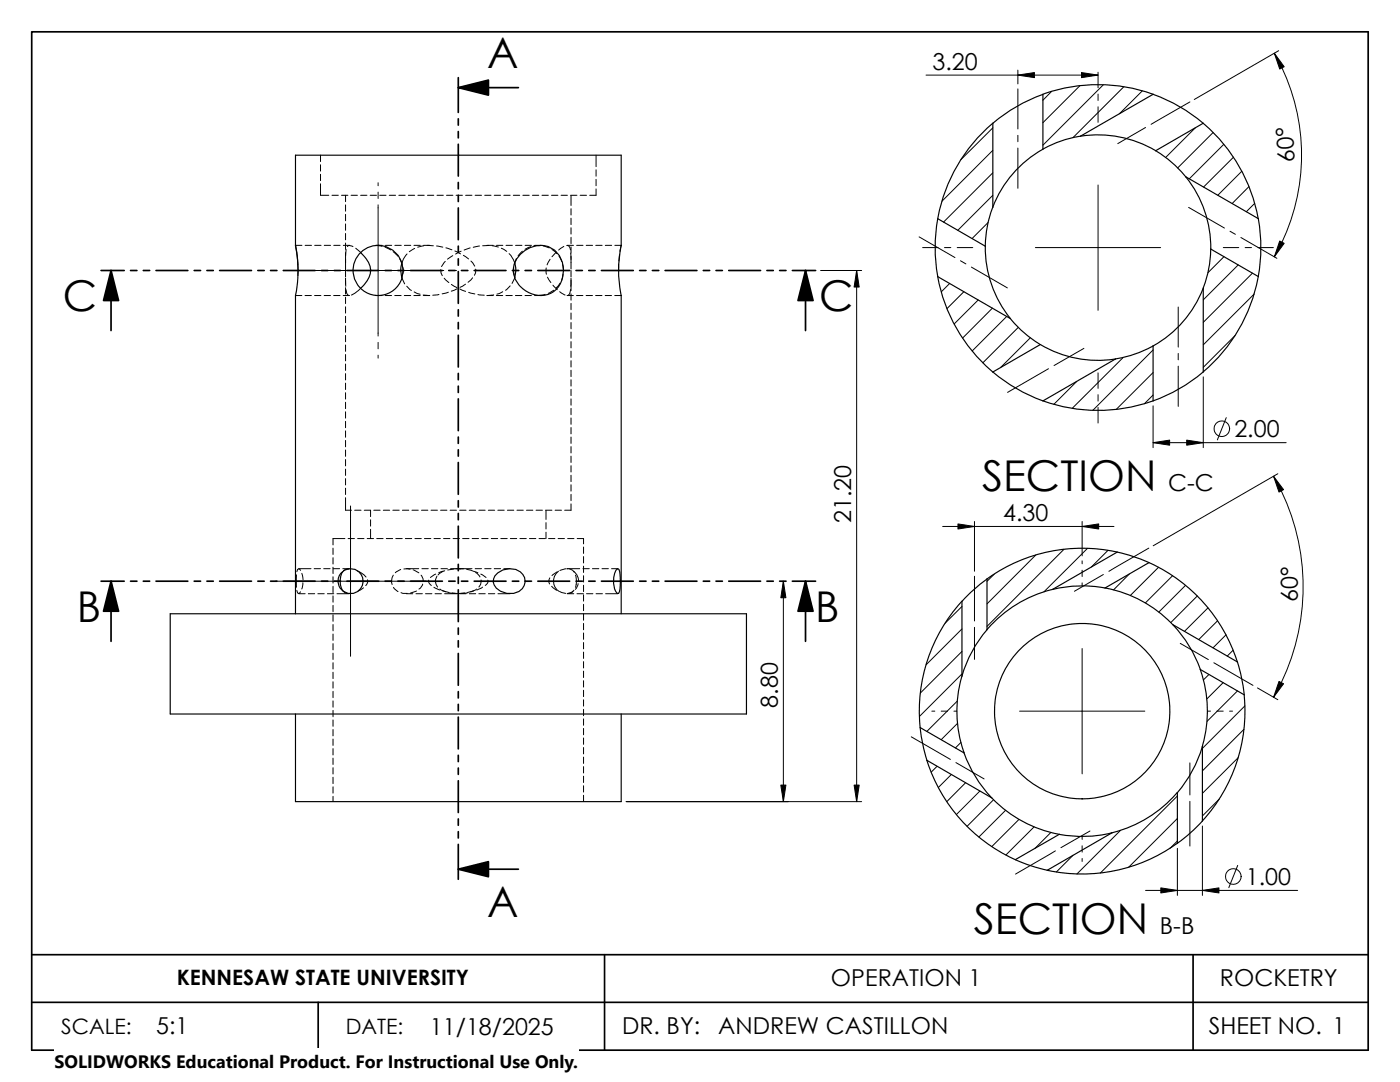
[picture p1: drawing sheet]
<svg xmlns="http://www.w3.org/2000/svg" width="279mm" height="216mm" viewBox="0 0 279 216" stroke-linecap="round" stroke-linejoin="round" font-family="sans-serif">
<g fill="none" stroke="#000" stroke-width=".34">
<path d="M6.3 6.3h266.8l-.1 203.2h-266.7zM91.5 17.5h12M91.5 15.5v6.9M91.5 23.7v1.3M91.5 26.2v1.3M91.5 28.8v6.3M91.5 36.4v1.3M91.5 38.9v1.3M20.2 54h4.6M22.2 54v12M26.1 54h1.2M28.6 54h1.3"/>
<path d="M31.1 54h6.4M38.8 54h1.2M41.3 54h1.3M43.8 54h6.4M51.5 54h1.2M54 54h1.3M56.5 54h6.4M64.2 54h1.2M66.7 54h1.3M69.2 54h6.4M76.9 54h1.2M79.4 54h1.3"/>
<path d="M81.9 54h6.4M89.6 54h1.2M91.5 41.5v6.3M91.5 49.1v1.3M91.5 51.6v1.3M91.5 54.2v6.3M92.1 54h1.3M94.6 54h6.4M102.3 54h1.2M104.8 54h1.3M107.3 54h6.4M115 54h1.2"/>
<path d="M117.5 54h1.3M120 54h6.4M127.7 54h1.2M130.2 54h1.3M132.7 54h6.4M140.4 54h1.2M142.9 54h1.3M145.4 54h6.4M153.1 54h1.2M155.6 54h1.3M158.1 54h4.7M160.8 54v12"/>
<path d="M91.5 61.8v1.3M91.5 64.3v1.3M91.5 66.9v6.3M91.5 74.5v1.3M91.5 77v1.3M91.5 79.6v6.3M91.5 87.2v1.3M91.5 89.7v1.3M91.5 92.3v6.3M91.5 99.9v1.3M20.2 116h4.6M22.2 116v12"/>
<path d="M26.1 116h1.2M28.6 116h1.3M31.1 116h6.4M38.8 116h1.2M41.3 116h1.3M43.8 116h6.4M51.5 116h1.2M54 116h1.3M56.5 116h6.4M64.2 116h1.2M66.7 116h1.3M69.2 116h6.4"/>
<path d="M76.9 116h1.2M79.4 116h1.3M81.9 116h6.4M89.6 116h1.2M91.5 102.4v1.3M91.5 105v6.3M91.5 112.6v1.3M91.5 115.1v1.3M91.5 117.7v6.3M92.1 116h1.3M94.6 116h6.4M102.3 116h1.2"/>
<path d="M104.8 116h1.3M107.3 116h6.4M115 116h1.2M117.5 116h1.3M120 116h6.4M127.7 116h1.2M130.2 116h1.3M132.7 116h6.4M140.4 116h1.2M142.9 116h1.3M145.4 116h6.4M153.1 116h1.2"/>
<path d="M155.6 116h1.3M158.1 116h4.7M160.8 116v12M91.5 125.3v1.3M91.5 127.8v1.3M91.5 130.4v6.3M91.5 138v1.3M91.5 140.5v1.3M91.5 143.1v6.3M91.5 150.7v1.3M91.5 153.2v1.3M91.5 155.8v6.3"/>
<path d="M91.5 173.4h12M91.5 168.5v7M91.5 163.4v1.3M91.5 165.9v1.3M6.3 190.5h266.8M120.6 190.5v19M238.1 190.5v19M6.3 200h266.8M63.5 200v9.5"/>
</g>
<g fill="none" stroke="#000" stroke-width=".2">
<path d="M184.8 15h34.3M203.1 17.7v8M203.1 14v2.7M209.9 18.2l-1.8 1.8M215.5 17.1l-7.4 7.4M219.1 14.4v3.1M219.1 18.8v1.2M220.2 16.9l-12.1 12.1M224.3 17.3l-10.2 10.2M228 18.1l-4.6 4.6M254.3 10.6a40.6 40.6 0 0 1 0 40.6M255.2 10.1l-16.9 9.8"/>
<path d="M64 36.7v2.3h1.6M64 31v1.2M64 32.9v1.2M64 34.8v1.2M66.3 39h1.2M68.2 39h1.2M69 39v1.2M70.1 39h1.2M72 39h1.2M73.9 39h1.2M75.5 36.5v.6M75.5 38.3v1.3"/>
<path d="M75.8 39h1.2M77.7 39h1.3M79.6 39h1.3M81.5 39h1.3M83.4 39h1.3M85.3 39h1.3M87.2 39h1.3M89.1 39h1.3M91 39h1.3M92.9 39h1.3M94.8 39h1.3M96.7 39h1.3"/>
<path d="M98.6 39h1.3M100.5 39h1.3M102.4 39h1.3M104.4 39h1.2M106.3 39h1.2M108.2 39h1.2M110.1 39h1.2M112 39h1.2M113.9 39h1.2M114 39v2M115.8 39h1.3M119 37.7v1.3h-1.3"/>
<path d="M119 31v2.3M119 33.9v1.3M119 35.8v1.3M198.1 34.5l-9.8 9.8M198.1 39l-6.9 7M198.1 25.5l-6.3 6.4M198.1 30l-10.1 10.2M203.1 27v1.3M203.1 29.5v8.1M219.1 21.3v3.1M219.1 36.9v25M228.6 25.4l-5.5 3.3"/>
<path d="M237.5 20.3l-7.8 4.5M238.6 25.5l-6 5.9M242.1 26.4l-7.1 7.1M244.2 28.8l-6.9 6.9M246.2 31.4l-6 5.9M247.8 34.2l-4.8 4.8M249.3 37.2l-3.4 3.4M58 54h.5M59 59h1.2M59 49h1.3M59.4 52.8l.1 2.2M59.8 54h1.3"/>
<path d="M60.9 59h1.2M60.9 49h1.3M62.8 59h1.3M62.8 49h1.3M64.7 59h1.3M64.7 49h1.3M66.6 59h1.3M66.6 49h1.3M68.5 59h1.3M68.5 49h1.3M69 51.7v3.5M69 55.9v1.2"/>
<path d="M69 50.4v2M69 40.9v1.2M69 42.8v1.2M69 44.7v1.3M69 46.6v1.3M69 48.5v1.3M69 55.5v1.3M69 57.4v1.3M69 59.3v1.3M69 57.8l.2 .8 .3 .3M69.1 49.8l-.1 1.3M69.3 49.2l.4-.2 .7 .2"/>
<path d="M71 49.5l1 .9M72 57.5l-1.1 1-.8 .4M75 59h1.2M75 49h1.3M75 49l1.2 .1M75.5 40.9v26.2M76.8 49.3l1.2 .6M76.9 59h1.2M76.9 49h1.3M78.5 50.2l.9 .9M78.8 59h1.3M78.8 49h1.3"/>
<path d="M79.8 51.6l.5 1.2M80.2 55.5l.6 1.1M80.4 53.4v1.3M80.7 59h1.3M80.7 49h1.3M81.2 57.1l.9 .9M81.2 50.7l-.7 1-.3 .7M82.6 59h1.3M82.6 49h1.3M82.7 58.3l1.1 .4M82.8 49.6l-1.1 .6M84.5 58.9h1.2"/>
<path d="M84.5 59h1.3M84.5 49h1.3M84.6 49l-1.2 .3M85.2 49h1.3M87.1 49.1l1.3 .2M87.6 58.8l-1.2 .1M88 53.8v.6l.3 .6M88.6 54h-26.2M88.6 55.5l1 .9M88.9 52.2l-.8 1M89 49.4l1.2 .4M89.5 58.3l-1.3 .3"/>
<path d="M89.8 54h1.3M90.1 56.7l1.1 .7M90.4 51l-1.1 .7M90.8 50.1l1.1 .6M91.2 57.6l-1.1 .5M91.8 57.7l1.1 .4M92 50.1l-1.1 .6M92.4 54h.6M92.5 50.9l1 .8M92.9 56.7l-1.1 .6M93.5 58.3l1.3 .4M93.8 49.5l-1.2 .4"/>
<path d="M94 52.1l.7 1M94.3 55.4l-.9 .9M94.9 53.7v.7l-.2 .5M95.4 58.8l1.2 .1M95.7 49.1l-1.3 .2M97.2 59h1.2M97.2 49h1.2M97.6 49h-1.3M98.2 49l1.3 .3M98.5 58.8l-1.2 .1M99.1 59h1.2M99.1 49h1.3"/>
<path d="M100.1 49.5l1 .7M100.3 58.2l-1.1 .5M101 59h1.2M101 49h1.3M101.6 50.6l.8 1.2 .4 .7M101.8 57l-.9 .9M102.5 54l.1 .9M102.7 55.4l-.5 1.2M102.9 59h1.2M102.9 49h1.3M103.1 51.6l-.5 1.2M104.3 50.1l-.9 .9"/>
<path d="M104.8 59h1.2M104.8 49h1.3M105.9 49.2l-1.1 .5M106.7 59h1.2M106.7 49h1.3M107.8 49h-1.3M108.4 49.1l1.2 .4M108.8 58.7l-1.2 .2M109 53.5l.1 1.2M109.3 55.3l.6 1.1M109.8 51.7l-.6 1.2M110.2 49.8l.9 .8"/>
<path d="M110.3 56.9l.9 .9M110.5 57.9l-1.1 .6M111 50.3l-.8 .9M111.5 51.1l.6 1.1M111.7 58.2l1.1 .7M111.8 56.5l-.8 1M112.3 52.8l.1 1.3M112.4 54.7l-.3 1.2M112.5 49.2l-1 .7M113.1 49h.2a.88 .88 0 0 1 .5 .9M113.2 59h1.2M113.2 49h1.2"/>
<path d="M113.9 57.8l-.2 .8-.3 .3M113.9 50.5l.1 1.3M114 55.5v2.5M114 41.6v1.3M114 43.5v1.3M114 45.4v1.3M114 47.3v1.3M114 49.3v1.2M114 51.2v1.2M114 58.6v1.3M114 55.9l-.1 1.2M114 52.4v1.3"/>
<path d="M114 54v1.2M115.1 59h1.2M115.1 49h1.3M117 59h1.2M117 49h1.3M118.9 59h1.2M118.9 49h1.3M120.8 59h1.2M120.8 49h1.3M122.7 49h1.3M123.5 52.7l-.1 1.3M123.6 50.8l-.1 1.3"/>
<path d="M124 49l-.3 1.2M124 49h.1M124 58.9l-1.3 .1M163.8 54h8.2M171 54v106M183.4 47.3l7.2 4.1M184.1 49.4h3.1M188.5 49.4h1.3M189.5 56.6l-1.6 1.6M191 49.4h3.1M191.7 52l1.1 .7M192.4 58.2l-3.4 3.4"/>
<path d="M193.9 53.3l7.1 4.1M195.2 59.9l-4.8 4.7M197.2 44.4l-3.2 3.2M206.6 49.4h25M237.2 41.4l7.2 4.1M244.1 49.4h3.1M244.3 51.2l-3.2 3.2M245.5 46.1l1 .7M247.1 52.9l-7 6.9M247.6 47.4l7.2 4.1M248.5 49.4h1.3M250 54.5l-9.9 9.8"/>
<path d="M250.3 58.7l-10.2 10.1M250.4 40.6l-1.7 1.6M251 49.4h3.1M69 61.2v1.3M69 63.1v1.3M69 65v1.3M69 66.9v1.3M69 68.8v1.3M69 70.7v1.3M69 72.6v1.3M69 74.5v1.3M69 76.5v1.2"/>
<path d="M69 78.4v1.2M75.5 68.3v1.3M75.5 70.9v.6M114 60.5v1.3M114 62.4v1.3M114 64.3v1.3M114 66.3v1.2M114 68.2v1.2M114 70.1v1.2M114 72v1.2M114 73.9v1.2M114 75.8v1.2"/>
<path d="M114 77.7v1.3M114 79.6v1.3M198.1 61.5l-6 6M200.9 63.1l-6.9 6.9M203.2 65.3l-7 7.1M205.6 67.4l-5.9 5.9M209.3 73.6l-8.2 4.7M214.9 76.1l-4.6 4.6M216.3 69.5l-5.9 3.4M219.1 74.4v3.1M219.1 78.8v1.2M224.1 71.4l-10.1 10.1"/>
<path d="M230.1 69.8l-12 12.1M230.1 74.3l-7.3 7.4M230.1 78.8l-1.7 1.8M235.1 61.3v8M235.1 70.5v1.3M235.1 73.1v8M240.1 75.2v14.1M246.5 67l-6.4 6.3M69 99.3v2.5h1.1M69 80.3v1.2M69 82.2v1.2M69 84.1v1.2"/>
<path d="M69 86v1.2M69 87.9v1.3M69 89.8v1.3M69 91.7v1.3M69 93.6v1.3M69 95.5v1.3M69 97.4v1.3M114 81.5v1.3M114 83.4v1.3M114 85.3v1.3M114 87.2v1.3M114 89.1v1.3"/>
<path d="M114 91v1.3M114 92.9v1.3M114 94.8v1.3M114 96.7v1.3M114 98.6v1.3M219.1 81.3v3.1M230.1 88.3h26.6M230.1 81v8.3M244.7 83.3l-1.7 4.5M254.2 95a44.2 44.2 0 0 1 0 44.1M255 94.5l-24.9 14.4M55 116h30"/>
<path d="M59.2 114.7v2.5M59.2 117.8l.3 .6h.3l.2-.3M59.6 113.5h2.5M59.6 118.5h1.3M60 113.8l-.4-.3-.2 .1-.2 .5M60.2 114.4l.3 1.3M60.5 116.3l-.3 1.2M61.5 118.5h1.3M62.7 113.5h1.3M63.4 118.5h1.3M64.6 113.5h1.3M65.3 118.5h1.3"/>
<path d="M66.5 109.4v1.2M66.5 111.3v1.2M66.5 113.2v1.2M66.5 115.1v1.3M66.5 117v1.3M66.5 118.9v1.3M66.5 113.5h1.3M67.2 118.5h2.5M68.4 113.5h1.3M68.6 118a1.49 1.49 0 0 0 1.5 .4M68.8 107.5h-2.3v1.2M69.5 107.5h1.2"/>
<path d="M69.7 113.5h-.4l-.8 .4M70 101v30M70.8 101.8h1.3M71.3 113.9l1.3 .8 .4 .4M71.4 107.5h1.2M72.5 117.3l-1 .6M72.7 101.8h1.3v1.3M73.3 107.5h1.2M73.3 115.7l.1 .4-.4 .7M74 105.6v1.9M74 103.7v1.3M74.6 101.8h1.3"/>
<path d="M75.2 107.5h1.3M76.5 101.8h1.3M77.1 107.5h1.3M78.4 101.8h1.3M78.5 114.8a2.03 2.03 0 0 0-.2 1.8M78.5 117.2l.9 .8M79 107.5h1.3M80 113.6l-1.1 .7M80 118.3l.4 .1h.9M80.3 101.8h1.3M80.6 113.5l1.3 .1M80.9 107.5h1.3"/>
<path d="M81.1 118.5h1.3M81.1 113.5h2.5M82.2 101.8h1.3M82.5 113.7l1.1 .6M82.8 107.5h1.3M83 118.5h1.3M83.1 117.9l-1.2 .4M84 114.8l.4 .7 .1 .4M84.1 101.8h1.3M84.2 113.5h1.3M84.3 116.5l-.4 .8-.3 .2M84.7 107.5h1.3"/>
<path d="M84.9 118.5h1.3M85.6 115.8h-.1a1.06 1.06 0 0 0 .6 1M86 101.8h1.3M86.1 113.5h1.3M86.6 117.2l1.1 .5M86.6 107.5h1.3M86.8 118.5h1.3M87 114.6l-1.1 .6M87.2 115a1.76 1.76 0 0 0 .1 2.1M87.8 117.5l1.1 .6M87.9 101.8h1.3M88 113.5h1.3"/>
<path d="M88.3 117.9l1.3 .3M88.4 114l-1 .7M88.5 107.5h1.3M88.7 118.5h2.5M88.8 113.9l-1.3 .4M89.6 118.3l1.2 .1M89.8 101.8h1.3M89.9 113.5h1.3M90.4 107.5h1.3M90.6 113.5l-1.3 .2M90.9 113.5h1.6M91.7 113.5h2.5"/>
<path d="M91.7 101.8h1.3M91.8 118.5h1.2M92.3 107.5h1.3M92.7 118.3l-1.3 .1-1.2-.1M93.1 113.6l1.3 .3M93.4 118.3l-1.3 .1M93.6 101.8h1.3M93.7 118.5h1.2M94.2 107.5h1.3M94.5 114l.9 .3M94.6 117.9l-1.3 .3M94.8 113.5h1.3"/>
<path d="M94.9 114.2l.9 .9M95.1 117.5l-1.1 .6M95.5 101.8h1.3M95.6 118.5h1.2M95.9 114.6l1.1 .6M96 115.7a1.53 1.53 0 0 1-.4 1.4M96.1 107.5h1.3M96.3 117.2l-1.1 .5M96.7 113.5h1.3M97.3 115.8a.82 .82 0 0 1-.5 1M97.5 101.8h1.2M97.5 118.5h1.2"/>
<path d="M98 107.5h1.3M98.6 113.5h1.3M99.4 101.8h1.2M99.4 118.5h2.4M99.9 107.5h1.3M100.5 113.5h1.3M101.3 101.8h1.2M101.9 107.5h1.2M103.2 101.8h1.2M103.8 107.5h1.2M105.1 101.8h1.2M105.7 107.5h1.2"/>
<path d="M107 101.8h1.2M107.6 107.5h1.2M108.9 101.8h1.3M109 101.8v1.9M109 104.3v1.3M109 106.2v1.3M109.5 107.5h1.2M109.7 115.3l-.2 .5 .2 .7M110.1 117l1 .8M110.8 101.8h1.3M111.2 114.1l-1 .8M111.4 107.5h1.2"/>
<path d="M111.5 114a2.44 2.44 0 0 0 .1 4M111.7 118l1.2 .4M112.9 113.5l-1.2 .3M113.1 113.5h.3M113.2 113.5h2.5M113.2 118.5h1.3M113.3 107.5h1.3M113.6 113.5a1.26 1.26 0 0 1 1 .7M114 100.5v1.3h-1.3M114.3 118l-.3 .2-.8 .2M114.5 114l.2 .1a2.46 2.46 0 0 1 .8 1.7M114.6 117.8l-.5 .4-.6 .2"/>
<path d="M114.9 114.8l.1 1.2-.2 1.2M115.1 118.5h1.3M115.2 107.5h1.3v1M115.4 116.5l-.6 1.1M116.3 113.5h1.3M116.5 109.2v1.2M116.5 111.1v1.2M116.5 113v1.2M116.5 114.9v1.2M116.5 116.8v1.2M116.5 118.7v1.3M117.1 118.5h1.2"/>
<path d="M118.2 113.5h1.3M119 118.5h1.2M120.1 113.5h1.3M120.9 118.5h2.4M122 113.5h1.3M156.3 116v44M194.5 115v8.9M194.5 104.1v9.9M198.4 114.6l-1.4 1.4M206.7 110.7l-9.7 9.8M212.3 109.6l-15.3 15.4M216 104.1v6.8"/>
<path d="M216 111.9v.6M216 113.8v1.2M216 116.3v.6M217 109.4l-8.7 8.7M220.2 114.6l-5.8 3.4M221.1 109.8l-3.3 3.3M222.3 105.1h-34.2M225.4 114.5l-3.2 3.2M229.3 109.4l-8 4.6M231.2 113.2l-5.6 5.6M234 114.9l-5.4 5.4M236.6 116.8l-5.3 5.3"/>
<path d="M239 118.9l-5.3 5.3M66.5 120.8v1.3M66.5 122.7v1.3M66.5 124.6v1.3M66.5 126.5v1.3M66.5 128.4v1.3M66.5 130.3v1.3M66.5 132.2v1.3M66.5 134.1v1.3M66.5 136v1.3M66.5 137.9v1.3M66.5 139.8v1.3"/>
<path d="M116.5 120.6v1.3M116.5 122.5v1.3M116.5 124.4v1.3M116.5 126.3v1.3M116.5 128.2v1.3M116.5 130.1v1.3M116.5 132v1.3M116.5 133.9v1.3M116.5 135.8v1.3M116.5 137.7v1.3M116.5 139.6v1.3M191.1 139.9l-6.1 6"/>
<path d="M192 125.5l-7.2 7.2M192 130l-8.3 8.3M192 134.5l-8.5 8.5M192 121l-3.4 3.4M194.5 125.2v6.4M216 129.4v25M235.5 128.4l5.7 3.2M241.1 121.3l-4.7 4.7M241.3 134.6l-1.1 1.1M242.3 132.2l7.8 4.6M243 123.9l-3.8 3.7M244.1 136.2l-3.2 3.3"/>
<path d="M244.7 126.7l-2.6 2.6M246.1 129.7l-1.2 1.2M247 137.9l-6.1 6M251 137.3l4 2.3M66.5 141.8v1.2M66.5 143.7v1.2M66.5 145.6v1.2M66.5 147.5v1.2M66.5 149.4v1.2M66.5 151.3v1.2M66.5 153.2v1.3M66.5 155.1v1.3"/>
<path d="M66.5 157v1.3M66.5 158.9v1.1M116.5 141.5v1.3M116.5 143.4v1.3M116.5 145.4v1.2M116.5 147.3v1.2M116.5 149.2v1.2M116.5 151.1v1.2M116.5 153v1.2M116.5 154.9v1.2M116.5 156.8v1.3M116.5 158.7v1.3"/>
<path d="M125 160h47M181.9 147l7.8 4.5M186 141.9h.6M187 152.9l-1.2 1.2M187.8 141.9h1.3M189.9 154.5l-2.6 2.6M190.4 141.9h.6M190.8 152.2l5.6 3.2M191.1 144.3l-3.3 3.3M191.8 148.1l-1.1 1.1M192.7 156.2l-3.7 3.8M195.6 157.8l-4.7 4.7"/>
<path d="M198.3 159.6l-5.3 5.3M203.5 141.9h25M235 158.8l-15.4 15.4M237.5 159.9v8.9M237.5 152.2v6.4M241 141.9h.6M242.8 141.9h1.3M243.3 159.4l-3.3 3.4M245.4 141.9h.6M247.1 151.2l-7.1 7.1M248.3 145.5l-8.3 8.3M248.5 140.8l-8.5 8.5"/>
<path d="M200.7 161.7l-5.4 5.3M203.4 163.5l-5.5 5.4M206.4 165l-5.7 5.6M209.7 166.1l-3.1 3.2M210.6 169.8l-7.9 4.6M214.1 170.7l-3.3 3.3M216 166.9v.6M216 168.8v1.2M216 171.3v.6M217.5 165.8l-5.8 3.3M223.6 165.7l-8.7 8.7M228.6 177.7h30.4"/>
<path d="M235 169.3v9.4M235 163.3l-9.8 9.8M235 167.8l-1.5 1.5M240 164.8v13.9M247 172.7l-1.8 4.4"/>
<circle cx="243.8" cy="85.6" r="1.56"/>
<circle cx="246.1" cy="174.9" r="1.56"/>
</g>
<g fill="none" stroke="#000" stroke-width=".23">
<path d="M208.1 18.8a32.8 32.8 0 0 0-10 5.8M208.1 18.8v11a22.4 22.4 0 0 0-10 11.5M230.1 18.8a32.5 32.5 0 0 0-22 0M230.1 18.8a32.2 32.2 0 0 1 10 5.8M230.1 18.8l-14.5 8.4M198.1 24.6a32.3 32.3 0 0 0-10.9 19M198.1 24.6v16.7M215.6 27.2a22.2 22.2 0 0 0-7.5 2.6M230.6 30.1a23.2 23.2 0 0 1 6 5.2M236.6 35.3a22.5 22.5 0 0 1 5 14.4M236.6 35.3l14.5 8.3M240.1 24.6l-9.5 5.5a22.6 22.6 0 0 0-15-2.9"/>
<path d="M240.1 24.6a32.5 32.5 0 0 1 11 19M59 49l.4 3.8M72 50.4a4.6 4.6 0 0 1 1.9 4.1 5.7 5.7 0 0 1-1.9 3M80.2 52.4a4.8 4.8 0 0 0 0 3.1M102.5 53.4v.6M102.8 52.5l.2 1.5-.3 1.4M103.6 51a5.3 5.3 0 0 1 7.1-1.1 5.4 5.4 0 0 1-.7 8.6 5.5 5.5 0 0 1-7.5-4.1 4.5 4.5 0 0 1 1.1-3.4zM124 49a24.3 24.3 0 0 0 0 9.9M124 49v-18h-65v18a24.4 24.4 0 0 1 0 9.9v63.6M124 58.9v63.6M187.1 55.2a32.6 32.6 0 0 0 11 19M187.2 55.2l14.4 8.4"/>
<path d="M187.2 43.6a32 32 0 0 0 0 11.6M187.2 43.6l9.4 5.5M196.6 49.1a22.6 22.6 0 0 0 5 14.5M198.1 41.3a21.9 21.9 0 0 0-1.5 7.8M240.1 57.5a22.6 22.6 0 0 1-10 11.5v11M240.1 57.5v16.7M241.6 49.7a22.4 22.4 0 0 1-1.5 7.8M241.6 49.7l9.5 5.5M251.1 43.6a33 33 0 0 1 0 11.6M251.1 55.2a32.7 32.7 0 0 1-11 19M198.1 74.2a32.9 32.9 0 0 0 10.1 5.8M201.6 63.6a22.8 22.8 0 0 0 6 5.1"/>
<path d="M207.6 68.7a22.5 22.5 0 0 0 15 2.9M207.6 68.7l-9.5 5.5M208.1 80a32.7 32.7 0 0 0 22 0M222.6 71.6l-14.4 8.4M230.1 69a22.5 22.5 0 0 1-7.5 2.6M240.1 74.2a32.3 32.3 0 0 1-10 5.8M68.4 114.1a3.6 3.6 0 0 0 .2 3.9M99.3 114.3a3.4 3.4 0 0 1 5.4 1 2.49 2.49 0 0 1-2.2 3.1 3.5 3.5 0 0 1-4.1-2.2l.1-.7 .3-.6zM123 113.7l.3-.2 .2 .1a9.5 9.5 0 0 1 0 4.8h-.3a4.7 4.7 0 0 1-.2-4.7zM192 120a32.5 32.5 0 0 0-8.4 25.2M197 115.5l-.1 .1a31.2 31.2 0 0 0-4.9 4.4v14.9M197 115.5v10.2a24.6 24.6 0 0 0-5 9.2"/>
<path d="M210 117.6a24.9 24.9 0 0 0-13 8M220.5 117.3a25.1 25.1 0 0 1 13.5 7.3M222.9 110.2h.1a31.8 31.8 0 0 1 6.3 2.1M222.9 110.2l-12.9 7.4M222.9 110.2a32.4 32.4 0 0 0-25.9 5.3M229.3 112.3l-8.8 5a24.8 24.8 0 0 0-10.5 .3M229.3 112.3a32.5 32.5 0 0 1 17.6 19.8M34 122.5h115v20h-115zM192 134.9a24.8 24.8 0 0 0 .4 15.3M234 124.6l13 7.5a32.4 32.4 0 0 1 1.3 6.5M234 124.6a24.7 24.7 0 0 1 5.5 9M239.5 133.6a25.3 25.3 0 0 1 .5 15.3"/>
<path d="M239.5 133.6l8.8 5M248.3 138.6a32.6 32.6 0 0 1-8.3 25.2M124 142.5v17.5h-65v-17.5M183.6 145.2v.1a34 34 0 0 0 1.4 6.4l12.9 7.5M183.6 145.2l8.8 5M185 151.7a32.6 32.6 0 0 0 17.6 19.8M192.4 150.2a25.3 25.3 0 0 0 5.5 9M197.9 159.2a25 25 0 0 0 13.5 7.3M234.9 158.1a25.1 25.1 0 0 1-13 8.1M240 148.9a25 25 0 0 1-5 9.3v10.1M240 148.9v14.9M202.6 171.5l.2 .1a32.9 32.9 0 0 0 6.2 2.1"/>
<path d="M211.4 166.5l-8.8 5M221.9 166.2a24.4 24.4 0 0 1-10.5 .3M221.9 166.2l-12.9 7.5M235 168.3a32.6 32.6 0 0 1-26 5.4M240 163.8l-.1 .1a31.8 31.8 0 0 1-4.9 4.4"/>
<circle cx="75.5" cy="54" r="5"/>
<circle cx="70" cy="116" r="2.49"/>
<circle cx="216" cy="141.9" r="17.5"/>
</g>
<g fill="#000" stroke="#000" stroke-width=".2">
<path d="M203.1 15l3.3-.5v1z" fill-rule="evenodd"/>
<path d="M215.8 14.5l3.3 .5-3.3 .5z" fill-rule="evenodd"/>
<path d="M254.3 10.6l2 2.7-.9 .5z" fill-rule="evenodd"/>
<path d="M171 54l.5 3.3h-1z" fill-rule="evenodd"/>
<path d="M255.4 48.1l.9 .5-2 2.6z" fill-rule="evenodd"/>
<path d="M230.1 88.3l3.3-.5v1z" fill-rule="evenodd"/>
<path d="M236.8 87.8l3.3 .5-3.3 .5z" fill-rule="evenodd"/>
<path d="M254.2 95l2 2.7-1 .5z" fill-rule="evenodd"/>
<path d="M156.3 116l.5 3.3h-1z" fill-rule="evenodd"/>
<path d="M191.2 104.5l3.3 .6-3.3 .5z" fill-rule="evenodd"/>
<path d="M216 105.1l3.3-.6v1.1z" fill-rule="evenodd"/>
<path d="M255.2 136l1 .4-2 2.7z" fill-rule="evenodd"/>
<path d="M155.8 156.7h1l-.5 3.3z" fill-rule="evenodd"/>
<path d="M170.5 156.7h1l-.5 3.3z" fill-rule="evenodd"/>
<path d="M231.7 177.2l3.3 .5-3.3 .5z" fill-rule="evenodd"/>
<path d="M240 177.7l3.3-.5v1z" fill-rule="evenodd"/>
</g>
<path d="M91.5 17.5l6-1.5v3zM22.2 54l1.5 6h-3zM160.8 54l1.5 6h-3zM22.2 116l1.5 6h-3zM160.8 116l1.5 6h-3zM91.5 173.4l6-1.5v3z" fill="#000" stroke="#000" stroke-width=".34"/>
<path d="M10.9 209.2h104.7v6.7h-104.7z" fill="#fff"/>
<g font-size="8.5">
<text x="97.2" y="13.7">A</text>
<text x="12.5" y="62.1">C</text>
<text x="163.5" y="62.1">C</text>
<text x="196" y="97.9">SECTION</text>
<text x="15.3" y="124.1">B</text>
<text x="162.7" y="124.1">B</text>
<text x="97.2" y="183">A</text>
<text x="194.4" y="186.4">SECTION</text>
</g>
<g font-size="4.7">
<text x="186.1" y="14">3.20</text>
<text x="258.4" y="32.2" transform="rotate(-93 258.4 32.2)">60°</text>
<text x="246.3" y="87.2">2.00</text>
<text x="233.1" y="97.9">C-C</text>
<text x="169.9" y="104.4" transform="rotate(-90 169.9 104.4)">21.20</text>
<text x="200.2" y="104">4.30</text>
<text x="259" y="120.1" transform="rotate(-90 259 120.1)">60°</text>
<text x="155.2" y="141.2" transform="rotate(-90 155.2 141.2)">8.80</text>
<text x="248.6" y="176.6">1.00</text>
<text x="231.5" y="186.4">B-B</text>
<text x="165.8" y="196.8">OPERATION 1</text>
<text x="243.5" y="196.8">ROCKETRY</text>
<text x="31.2" y="206.3">5:1</text>
<text x="85.8" y="206.5">11/18/2025</text>
<text x="124.1" y="206.4">DR. BY:</text>
<text x="143.3" y="206.4">ANDREW CASTILLON</text>
<text x="241.2" y="206.4">SHEET NO. 1</text>
</g>
<g font-size="4.2">
<text x="35.3" y="196.6">KENNESAW STATE UNIVERSITY</text>
<text x="12.2" y="206.3">SCALE:</text>
<text x="69" y="206.3">DATE:</text>
</g>
<text font-size="3.6" x="10.9" y="213">SOLIDWORKS Educational Product. For Instructional Use Only.</text>
</svg>
